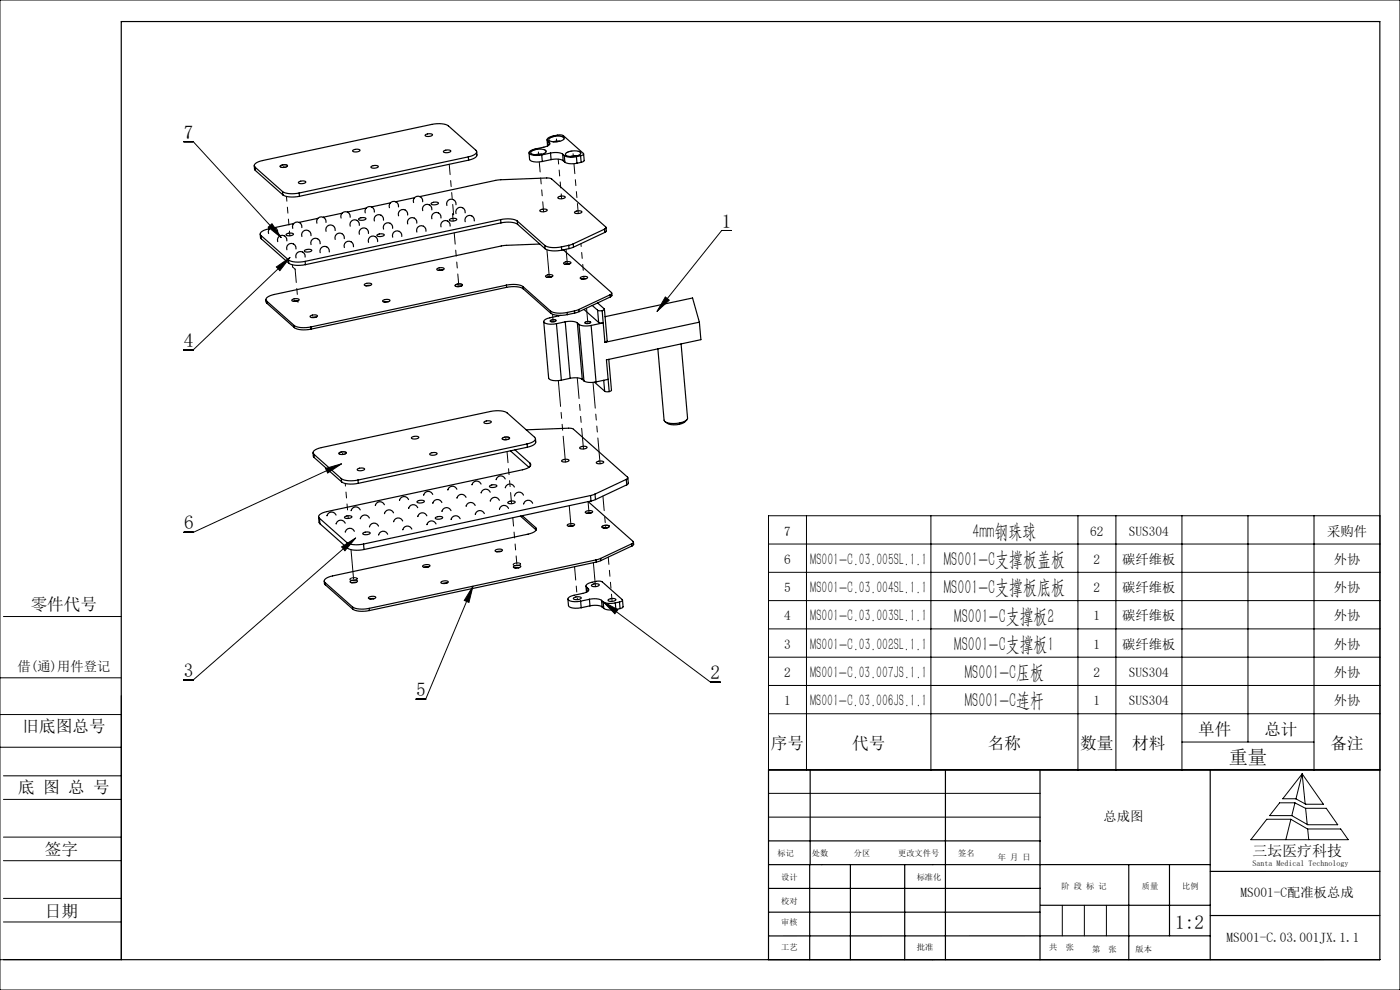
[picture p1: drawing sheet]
<svg xmlns="http://www.w3.org/2000/svg" width="297mm" height="210mm" viewBox="0 0 297 210" stroke-linecap="round" stroke-linejoin="round" font-family="sans-serif">
<g fill="none" stroke="#000" stroke-width=".21">
<path d="M0 0h297v210h-297zM39 30h2l18.7 20.4M56.9 48.2l.8-.7 2 2.9zM58.6 56.6l2.9-2-2.1 2.8zM61.5 54.6l-20.5 19.6h-2M155.1 48.9h-2l-13.7 17.2M141.1 63l.9 .7-2.6 2.4zM69.1 99.4l3.4-1-3 1.9zM72.5 98.4l-31.5 14.5h-2M72.5 116l3-1.9-2.3 2.7zM75.5 114.1l-34.5 30.1h-2M163 109.4h129.8v54h-129.8z"/>
<path d="M163 115.4h129.8M171.1 109.4v54M197.5 109.4v54M228.7 109.4v54M236.7 109.4v54M250.7 109.4v54M264.7 109.4v48M278.8 109.4v54M.7 130.8h25M100.3 124.3l-10 24h-2M100.3 124.3l-.8 3.5-1-.4zM128 127.7l22.7 17h2.1"/>
<path d="M128 127.7l3.1 1.6-.7 .9zM163 121.4h129.8M163 127.4h129.8M163 133.4h129.8M163 139.4h129.8M0 143.8h25.7M0 158.5h25.7M0 151.6h25.7M25.7 147.6v56h-25.7M163 145.4h129.8M163 151.4h129.8M250.7 157.4h28.1"/>
<path d="M.7 169.6h25M.7 164.6h25M.7 177.6h25M163.1 168.3h57.6M163.1 173.3h57.6M268.7 173.8h5.1l3.6 2h7l1.6 2.3h-20.6zM273.9 173.8l-1.1 4.3M274.7 170.3l-.7 2.7M276.2 164.2l4.5 6.4h-3.7l-2.1-1.2h-2.8zM276.2 164.2l-1.3 5.3M276.2 164.2l.7 6.3M276.9 171.5l-2.2-1.2h-3.2l-2.2 2.7h4.7"/>
<path d="M276.9 171.5h4.5l2.4 3.4h-6.4l-3.4-1.9M277 171.5l.3 3.4M277.4 175.8l.2 2.3M.7 182.6h25M.7 190.6h25M.7 195.6h25M174.2 183.4h.1M197.9 183.4h.1M225.4 192v6.5M230 192v6.5M234.7 192v6.5M193.6 203.6h.1"/>
<path d="M256.7 203.6h.1"/>
</g>
<g fill="none" stroke="#000" stroke-width=".25">
<path d="M53.9 35.2l.3 1M54.1 35.5l5.8 5.1M54.1 35.5l.1 .7M54.2 36.2l5.8 5.1M59.5 35.2l1-.3 .5 .3a1.24 1.24 0 0 1-1.6 .1zM63.4 38.6l.7-.2h.6l.2 .2a1.24 1.24 0 0 1-1.6 .1zM74.9 31.9l1-.2 .5 .2a1.24 1.24 0 0 1-1.6 .1zM78.7 35.3l.8-.2h.6l.2 .2a1.24 1.24 0 0 1-1.6 .1zM90.2 28.6l.8-.2h.5l.3 .2a1.24 1.24 0 0 1-1.6 .1zM94.1 32l.8-.2 .5 .1 .2 .1a1.24 1.24 0 0 1-1.5 .2zM99.4 33.3l1.2-.5a.59 .59 0 0 0 .3-.9l-5.8-5.2a4.9 4.9 0 0 0-3.5-.3l-35.9 7.7-1.3 .4a.59 .59 0 0 0-.3 1M99.4 33.3l-35.9 7.6"/>
<path d="M99.4 33.3v.7M99.4 34l-35.9 7.6M101.1 32.2l.1 .7-.3 .4-1.5 .7M112.2 32.4l.1 1.4a2.62 2.62 0 0 0 2.7 .5M112.7 32.1a2.94 2.94 0 0 1 3.2-.1 1.92 1.92 0 0 1-2.2 .8 1 1 0 0 1-1.1-.5zM114.9 32.7h-.6l-.7 .1M114.9 32.9l.1 1.4M116.1 29.7l.1 1.3M116.2 29.9l-.1-.4 .6-.4 1.7-.5 .9 .1 4.4 3.8a.44 .44 0 0 1-.5 .5M116.2 29.9l.3 .3M116.2 29.9l.1 1M116.5 29.4a2.94 2.94 0 0 1 3.2-.1 1.92 1.92 0 0 1-2.1 .8 1 1 0 0 1-1.2-.5z"/>
<path d="M116.5 30.2l.2 .3-.2 .2-1.1 .5a4.9 4.9 0 0 0-3.1 1l-.1 .2a2.62 2.62 0 0 0 2.7 .5M116.5 30.2l.1 .5M116.8 32.5a3.6 3.6 0 0 1 2.6 .2M116.8 32.5l.1 1.4M116.8 32.5l-1.9 .4M116.9 33.9a3.6 3.6 0 0 1 2.6 .2M116.9 33.9l-1.9 .4M118.7 30l-.6-.1-.7 .2M119.4 32.7l.1 1.4M119.4 32.7l.3 .3M119.5 34.1l.3 .3M119.7 33a3.6 3.6 0 0 0 2.6 .2"/>
<path d="M119.7 33l.1 1.4M119.8 34.4a3.6 3.6 0 0 0 2.6 .2M120 32.5a2.94 2.94 0 0 1 3.2-.1 1.92 1.92 0 0 1-2.1 .8 1 1 0 0 1-1.2-.5zM122.3 33.1l-.6-.1-.7 .2M122.3 33.2l.1 1.4M123.2 33l-.9 .2M123.2 33l.1 1.4M123.3 34.4l-.9 .2M123.8 32.6l.1 1.5-.6 .3M55.2 49.7l.2 1M55.4 50v.7M55.4 50l5.8 5.1"/>
<path d="M55.4 50.7l5.9 5.1M57.2 48.5l-1.5 .5a.59 .59 0 0 0-.3 1M58.9 49.4a1 1 0 0 0-1.1-1.2 1 1 0 0 0-.8 1.3M59.9 40.6a4.9 4.9 0 0 0 3.6 .3M59.9 40.6l.1 .7M60 41.3a4.9 4.9 0 0 0 3.5 .3M60.7 49.7l.8-.3 .6 .1 .2 .2a1.24 1.24 0 0 1-1.6 .1zM60.8 51.1a1 1 0 0 0-1-1.2 1 1 0 0 0-.9 1.4M61.2 55.1a4.9 4.9 0 0 0 3.5 .3M61.2 55.1l.1 .7M61.3 55.8a4.9 4.9 0 0 0 3.5 .3M62.3 47.4l-4 .9"/>
<path d="M62.8 52.8a1 1 0 0 0-1.1-1.2 1 1 0 0 0-.8 1.4M63.5 40.9v.7M64 48.3a1 1 0 0 0-1-1.2 1 1 0 0 0-.9 1.3M64.6 53.1l.8-.2h.5l.3 .2a1.24 1.24 0 0 1-1.6 .1zM64.7 54.5a1 1 0 0 0-1-1.1 1 1 0 0 0-.9 1.3M64.7 55.4l.1 .7M66 50a1 1 0 0 0-1.1-1.2 1 1 0 0 0-.9 1.4M67.4 46.3l-4 .9M67.9 51.7a1 1 0 0 0-1.1-1.2 1 1 0 0 0-.8 1.4M69.2 47.2a1 1 0 0 0-1.1-1.2 1 1 0 0 0-.9 1.3M69.9 53.4a1 1 0 0 0-1.1-1.1 1 1 0 0 0-.9 1.3M71.1 48.9a1 1 0 0 0-1.1-1.2 1 1 0 0 0-.8 1.4"/>
<path d="M72.6 45.2l-4 .9M73 50.6a1 1 0 0 0-1-1.2 1 1 0 0 0-.9 1.4M74.3 46.1a1 1 0 0 0-1.1-1.2 1 1 0 0 0-.8 1.4M75 52.3a1 1 0 0 0-1.1-1.1 1 1 0 0 0-.8 1.3M76.1 46.4l.8-.2h.5l.2 .2a1.24 1.24 0 0 1-1.5 .1zM76.2 47.8a1 1 0 0 0-1-1.2 1 1 0 0 0-.9 1.4M77.7 44.1l-4 .9M78.2 49.5a1 1 0 0 0-1.1-1.2 1 1 0 0 0-.9 1.4M79.4 45a1 1 0 0 0-1.1-1.2 1 1 0 0 0-.8 1.4M80 49.8l.8-.2h.5l.2 .2a1.24 1.24 0 0 1-1.6 .1zM80.1 51.2a1 1 0 0 0-1.1-1.1 1 1 0 0 0-.8 1.3M81.3 46.7a1 1 0 0 0-1-1.2 1 1 0 0 0-.9 1.4"/>
<path d="M82.8 43l-4 .9M83.3 48.4a1 1 0 0 0-1.1-1.1 1 1 0 0 0-.8 1.3M84.5 43.9a1 1 0 0 0-1-1.2 1 1 0 0 0-.9 1.4M85.2 50.2a1 1 0 0 0-1-1.2 1 1 0 0 0-.9 1.3M86.5 45.6a1 1 0 0 0-1.1-1.2 1 1 0 0 0-.8 1.4M87.9 41.9l-4 .9M88.4 47.3a1 1 0 0 0-1.1-1.1 1 1 0 0 0-.8 1.3M89.1 41.7l16.4-3.5 11-.4 .5 .2 11.5 10.1a.3 .3 0 0 1 0 .3 .3 .3 0 0 1-.3 .2M89.7 42.8a1 1 0 0 0-1.1-1.2 1 1 0 0 0-.9 1.4M90.4 49.1a1 1 0 0 0-1.1-1.2 1 1 0 0 0-.9 1.3M91.5 43.1l.8-.2h.5l.2 .2a1.24 1.24 0 0 1-1.6 .1zM91.6 44.5a1 1 0 0 0-1.1-1.2 1 1 0 0 0-.8 1.4"/>
<path d="M92.7 57l1.1-.2 .4 .2a1.24 1.24 0 0 1-1.6 .1zM93.5 46.2a1 1 0 0 0-1-1.1 1 1 0 0 0-.9 1.3M93.9 57.3h-.9M95.4 46.5l1-.2 .5 .3a1.24 1.24 0 0 1-1.6 .1zM95.5 48a1 1 0 0 0-1.1-1.2 1 1 0 0 0-.8 1.3M96.7 43.4a1 1 0 0 0-1-1.2 1 1 0 0 0-.9 1.4M98.7 45.1a1 1 0 0 0-1.1-1.1 1 1 0 0 0-.9 1.3M100.6 46.9a1 1 0 0 0-1.1-1.2 1 1 0 0 0-.8 1.3M106.2 46.6a4.9 4.9 0 0 1 3.5 .3M106.2 46.6l.1 .7M106.2 46.6l-41.5 8.8M106.3 47.3a4.9 4.9 0 0 1 3.5 .3"/>
<path d="M106.3 47.3l-41.5 8.8M109.7 46.9l.1 .7M109.7 46.9l5.9 5.2M109.8 47.6l5.8 5.2M114.5 51.8l-8 .4-48.3 10.3-1.3 .4a.59 .59 0 0 0-.3 1M114.6 44.6l.7-.3 .6 .1 .2 .2a1.24 1.24 0 0 1-1.6 .1zM115.6 52.1a4.9 4.9 0 0 0 3.5 .3M115.6 52.1v.7M115.6 52.8a4.9 4.9 0 0 0 3.6 .3M115.8 58.5l1-.2 .5 .2a1.24 1.24 0 0 1-1.6 .1zM117 58.7l-.9 .1M118.4 41.8l1.1-.2 .4 .2a1.24 1.24 0 0 1-1.6 .1z"/>
<path d="M119.1 52.4l.1 .7M119.5 53l10.2 9a.3 .3 0 0 1 0 .4 .3 .3 0 0 1-.3 .1M119.6 55.7l1.1-.2 .4 .2a1.24 1.24 0 0 1-1.6 .1zM120.6 52l.1 .7M120.6 52l-1.5 .4M120.7 52.7l-1.5 .4M120.8 56l-.9 .1M121.6 51.7l-1 .3M121.6 51.7l.1 .7M121.7 52.4l-1 .3M121.9 44.9l1.1-.2 .5 .3a1.24 1.24 0 0 1-1.6 .1zM123.1 58.9l1.1-.3 .5 .3a1.24 1.24 0 0 1-1.6 .1z"/>
<path d="M124.4 59.1l-1 .1M128.2 48.6l.1 .7M128.2 48.6l-6.6 3.1M128.3 49.3l-6.6 3.1M128.6 48.3v.7l-.3 .3M56.4 63.6l.2 .7M56.6 63.9l5.8 5.1M56.6 63.9v.4M56.6 64.3l5.9 5.2M62 63.6l.7-.3 .6 .1 .2 .2a1.24 1.24 0 0 1-1.6 .1zM62.4 69a5 5 0 0 0 3.5 .4M62.4 69l.1 .5"/>
<path d="M62.5 69.5a4.9 4.9 0 0 0 3.5 .3M63.2 63.8l-1 .1M65.8 67l.8-.2h.5l.3 .2a1.24 1.24 0 0 1-1.6 .1zM65.9 69.4l.1 .4M67.1 67.3l-1 .1M77.3 60.3l.8-.2h.5l.3 .2a1.24 1.24 0 0 1-1.6 .1zM78.6 60.5l-1 .1M81.2 63.7l1.1-.2 .4 .2a1.24 1.24 0 0 1-1.6 .1zM82.4 64l-.9 .1M96.6 60.4l1.1-.2 .4 .3a1.24 1.24 0 0 1-1.6 .1zM97.8 60.7l-.9 .1M107.4 60.5a5 5 0 0 1 3.6 .3"/>
<path d="M107.4 60.5l-41.5 8.9M107.4 60.5l.1 .5M107.5 61a4.9 4.9 0 0 1 3.5 .3M107.5 61l-41.5 8.8M111 60.8l5.8 5.2M111 60.8v.5M111 61.3l5.8 5.1M115.3 68.2l1.1 12a2.62 2.62 0 0 0 2.7 .4M116.8 68l.6-.2 .5 .1a.77 .77 0 0 1-1.2 .2zM116.8 66a5 5 0 0 0 3.5 .3M116.8 66v.4M116.8 66.4a4.9 4.9 0 0 0 3.6 .3"/>
<path d="M118 68.7l1.1 11.9M118.9 66.9l-.4 .1a4.9 4.9 0 0 0-3.1 1l-.1 .2a2.62 2.62 0 0 0 2.7 .5M119.9 68.3a3.6 3.6 0 0 1 2.6 .2M119.9 68.3l-1.9 .4M119.9 68.3l1.1 11.9M120.3 66.3l.1 .4M121.9 65.9v.5M121.9 65.9l-1.6 .4M121.9 66.4l-1.5 .3M122.5 68.5l.3 .3M122.5 68.5l1 12M122.8 65.6l-.9 .3"/>
<path d="M122.8 65.6l.1 .5M122.8 68.8a3.6 3.6 0 0 0 2.6 .2M122.8 68.8l1.1 12M122.9 66.1l-1 .3M123.9 65.6l3.1 2.8M124.1 68.4l.6-.2 .6 .1a.77 .77 0 0 1-1.2 .1zM125.4 69l1 12M125.6 64.8l1.2 1M126.8 64.3l1.4 1.2a.33 .33 0 0 1-.5 .4M126.8 65.8l.9 .1M126.8 65.8l.2 2.6M127 68.4l1 .1-2.6 .5"/>
<path d="M127.7 65.9l.6 6.7M128.2 65.6l.6 6.7-.5 .3M128.4 67.2l18.5-4 1.5 5.1M129.1 76.2l.6 6.6-.5 .3M129.4 62.5l-6.6 3.1M129.4 62.5l.1 .5M129.5 63l-6.6 3.1M129.8 62.2v.5l-.3 .3M144.5 73l1.4 15.7a2.22 2.22 0 0 1-2.3 1.1h-.7a2.2 2.2 0 0 1-2-.7l-1.3-15.1M148.4 68.3l.3 3.8-20 4.2 .5 6.8M148.4 68.3l-20.1 4.3M66.4 96l.2 1.1"/>
<path d="M66.6 96.4l5.8 5.1M66.6 96.4v.7M66.6 97.1l5.9 5.1M72 96.1l1-.3 .5 .3a1.24 1.24 0 0 1-1.6 .1zM75.8 99.5l1.1-.2 .5 .2a1.24 1.24 0 0 1-1.6 .1zM87.3 92.8l1.1-.3 .5 .3a1.24 1.24 0 0 1-1.6 .1zM91.2 96.2l1.1-.2 .4 .2a1.24 1.24 0 0 1-1.6 .1zM102.7 89.5l1.1-.2 .4 .2a1.24 1.24 0 0 1-1.6 .1zM106.6 92.9l1.1-.2 .4 .2a1.24 1.24 0 0 1-1.6 .1zM108.3 95.6l3.9 3.5M109.2 95.4l3.2 2.8M111.6 91.2l9-.4 .9 .1 11.6 10.3a.3 .3 0 0 1 0 .3 .3 .3 0 0 1-.2 .2"/>
<path d="M111.8 94.2l1.3-.5a.59 .59 0 0 0 .3-.9l-5.8-5.2a4.9 4.9 0 0 0-3.5-.3l-35.9 7.6-1.3 .5a.59 .59 0 0 0-.3 1M111.8 94.2l-35.9 7.6M111.8 94.2l.1 .7M111.9 94.9l-35.9 7.6M112.4 98.2a.46 .46 0 0 1 0 .8l-1.6 .7-41.4 8.8-1.3 .5a.59 .59 0 0 0-.3 .9M112.4 98.2l.1 .7M113.6 93.1l.1 .7-.3 .4-1.5 .7M119.2 97.6l1.1-.2 .4 .3a1.24 1.24 0 0 1-1.6 .1zM121 80.2a3.6 3.6 0 0 1 2.5 .3M121 80.2l-1.9 .4M123 94.9l1.1-.2 .5 .2a1.24 1.24 0 0 1-1.6 .1zM123.5 80.5l.4 .3"/>
<path d="M123.9 80.8a3.6 3.6 0 0 0 2.5 .2M126.1 81.1l2.2 1.9M126.6 98l1-.2 .5 .2a1.24 1.24 0 0 1-1.6 .1zM128.1 80.7l.2 2.3M128.3 83l.9 .1M129 80.5l-2.6 .5M145.7 89.1a3.6 3.6 0 0 1-4.6 .4M67.6 109.6l.1 1.2 .2 .3M67.8 109.9l.1 1.2M67.8 109.9l5.8 5.2M67.9 111.1l5.8 5.2M71.3 109.3a1 1 0 0 0-1-.7 1 1 0 0 0-.9 .8"/>
<path d="M72.4 101.5a4.9 4.9 0 0 0 3.5 .3M72.4 101.5l.1 .7M72.5 102.2a4.9 4.9 0 0 0 3.5 .3M73.1 109.6l1.1-.2 .5 .2a1.24 1.24 0 0 1-1.6 .1zM73.2 111a1 1 0 0 0-1-.7 1 1 0 0 0-.9 .8M73.6 115.1a4.9 4.9 0 0 0 3.5 .3M73.6 115.1l.1 1.2M73.7 116.3a5 5 0 0 0 3.5 .3M75.2 112.7a1 1 0 0 0-1.1-.6 1 1 0 0 0-.9 .8M75.9 101.8l.1 .7M76.4 108.2a1 1 0 0 0-1-.7 1 1 0 0 0-.9 .8M77 113.1l1.1-.3 .4 .3a1.24 1.24 0 0 1-1.6 .1z"/>
<path d="M77.1 115.4l.1 1.2M78.4 109.9a1 1 0 0 0-1.1-.7 1 1 0 0 0-.9 .9M80.3 111.6a1 1 0 0 0-1-.6 1 1 0 0 0-.9 .8M81.5 107.1a1 1 0 0 0-1-.7 1 1 0 0 0-.9 .8M82.2 113.3a1 1 0 0 0-1-.6 1 1 0 0 0-.9 .8M83.5 108.8a1 1 0 0 0-1-.7 1 1 0 0 0-.9 .9M85.4 110.5a1 1 0 0 0-1-.6 1 1 0 0 0-.9 .8M86.7 106a1 1 0 0 0-1.1-.7 1 1 0 0 0-.9 .8M87.4 112.2a1 1 0 0 0-1.1-.6 1 1 0 0 0-.9 .8M88.5 106.3l1.1-.2 .4 .3a1.24 1.24 0 0 1-1.6 .1zM88.6 107.7a1 1 0 0 0-1-.7 1 1 0 0 0-.9 .9M89.7 120l1.1-.2 .4 .2a1.24 1.24 0 0 1-1.6 .1z"/>
<path d="M90.5 109.4a1 1 0 0 0-1-.6 1 1 0 0 0-.9 .8M91.8 104.9a1 1 0 0 0-1-.7 1 1 0 0 0-.9 .8M92.4 109.8l1.1-.2 .4 .2a1.24 1.24 0 0 1-1.6 .1zM92.5 111.1a1 1 0 0 0-1-.6 1 1 0 0 0-.9 .8M93.7 106.6a1 1 0 0 0-1-.6 1 1 0 0 0-.9 .8M95.7 108.3a1 1 0 0 0-1-.6 1 1 0 0 0-.9 .8M96.9 103.8a1 1 0 0 0-1-.7 1 1 0 0 0-.9 .9M97.6 110a1 1 0 0 0-1-.6 1 1 0 0 0-.9 .8M98.9 105.5a1 1 0 0 0-1.1-.6 1 1 0 0 0-.9 .8M100.8 107.2a1 1 0 0 0-1-.6 1 1 0 0 0-.9 .8M102 102.7a1 1 0 0 0-1-.7 1 1 0 0 0-.9 .9M102.7 108.9a1 1 0 0 0-1-.6 1 1 0 0 0-.9 .8"/>
<path d="M103.9 103.1l1.1-.3 .4 .3a1.24 1.24 0 0 1-1.6 .1zM104 104.4a1 1 0 0 0-1-.6 1 1 0 0 0-.9 .8M105.1 116.7l1-.2 .5 .2a1.24 1.24 0 0 1-1.6 .1zM105.9 106.1a1 1 0 0 0-1-.6 1 1 0 0 0-.9 .8M106.3 117h-.9M107.2 101.6a1 1 0 0 0-1.1-.7 1 1 0 0 0-.8 .9M107.8 106.5l1-.2 .5 .2a1.24 1.24 0 0 1-1.6 .1zM107.9 107.9a1 1 0 0 0-1.1-.7 1 1 0 0 0-.8 .8M109.1 103.3a1 1 0 0 0-1-.6 1 1 0 0 0-.9 .8M110.4 109.5l3.3 2.9M110.8 109.4l2.8 2.5M111.1 105a1 1 0 0 0-1.1-.6 1 1 0 0 0-.9 .8"/>
<path d="M113 106.8a1 1 0 0 0-1-.7 1 1 0 0 0-.9 .8M113.6 111.9a.46 .46 0 0 1 0 .8l-1.6 .6-41.5 8.9-1.2 .4a.59 .59 0 0 0-.3 1M113.6 111.9l.1 .5M113.7 112.4h.1M120.4 111.3l1-.2 .5 .2a1.24 1.24 0 0 1-1.6 .1zM121.6 111.6h-.9M124.2 108.5l1.1-.2 .4 .2a1.24 1.24 0 0 1-1.6 .2zM124.8 106.4l9.5 8.4a.3 .3 0 0 1 0 .4 .3 .3 0 0 1-.2 .1M125.3 105.1l.1 1.2M125.3 105.1l-48.2 10.3M125.4 106.3l-48.2 10.3M125.4 108.8l-.9 .1"/>
<path d="M126.2 104.8l-.9 .3M126.2 104.8l.1 1.2M126.3 106l-.9 .3M126.5 118.8l-48.2 10.3M126.5 118.8v.4M126.5 119.2l-48.1 10.3M127.4 118.5l-.9 .3M127.4 118.5l.1 .4M127.5 118.9l-1 .3M127.7 111.7l.8-.3 .6 .1 .2 .2a1.24 1.24 0 0 1-1.6 .1zM129 111.9l-1 .1M132.9 101.7l.1 1.1"/>
<path d="M132.9 101.7l-6.7 3.1M133 102.8l-6.7 3.2M133.2 101.3l.1 1.2-.3 .3M134.1 115.3l-6.7 3.2M134.1 115.3v.5M134.1 115.8l-6.6 3.1M134.4 115v.6l-.3 .2M68.8 123.3l.2 .7M69 123.6v.4M69 123.6l5.8 5.1M69 124l5.8 5.2M74.3 123.3l1.1-.3 .4 .3a1.24 1.24 0 0 1-1.5 .1z"/>
<path d="M74.8 128.7a4.9 4.9 0 0 0 3.5 .4M74.8 128.7v.5M74.8 129.2a4.9 4.9 0 0 0 3.6 .3M75.5 123.5l-.9 .1M78.2 126.7l1.1-.2 .4 .2a1.24 1.24 0 0 1-1.6 .1zM78.3 129.1l.1 .4M79.4 127l-.9 .1M90.9 120.2l-.9 .1M93.6 123.4l1-.2 .5 .2a1.24 1.24 0 0 1-1.6 .1zM94.8 123.7l-.9 .1M109 120.1l.7-.2 .6 .1 .2 .2a1.24 1.24 0 0 1-1.6 .1zM110.2 120.4l-1 .1"/>
<path d="M120.5 127.1l.1 1.4a2.62 2.62 0 0 0 2.7 .4M121.7 126.8l1.1-.2 .5 .2a1.32 1.32 0 0 1-1.7 .1zM123.2 127.5l.1 1.4M124.3 124.3l.1 1.3M124.4 124.5v-.4l.5-.4 1.8-.4h.9l4.4 3.9a.44 .44 0 0 1-.6 .5M124.4 124.5l.4 .3M124.4 124.5l.1 1.1M124.8 124.8l.1 .3-.2 .3-1.1 .5a4.9 4.9 0 0 0-3.1 .9v.3a2.62 2.62 0 0 0 2.7 .4M124.8 124.8v.5M125 127.1a3.6 3.6 0 0 1 2.6 .2M125 127.1l.2 1.4M125 127.1l-1.8 .4"/>
<path d="M125.2 128.5a3.6 3.6 0 0 1 2.5 .2M125.2 128.5l-1.9 .4M125.5 124.1l.8-.3 .6 .1 .2 .2a1.32 1.32 0 0 1-1.6 .1zM127.6 127.3l.1 1.4M127.6 127.3l.4 .4M127.7 128.7l.4 .4M128 127.7a3.6 3.6 0 0 0 2.5 .2M128 127.7l.1 1.4M128.1 129.1a3.6 3.6 0 0 0 2.6 .2M129.1 127.2l.8-.2h.5l.3 .2a1.32 1.32 0 0 1-1.7 .1zM130.5 127.9l.2 1.4M131.4 127.7l.1 1.4"/>
<path d="M131.4 127.7l-.9 .2M131.5 129.1l-.8 .2M132.1 127.3l.1 1.4-.7 .4M163.1 178.4h57.6M171.9 163.3v20.1M200.6 163.3v40.3M220.6 163.3v40.3M256.7 163.2v40.4M292.7 163.2l-129.7 .1v40.3M163 193.5h57.6M163.1 188.5h57.6M171.8 183.4v20.2"/>
<path d="M180.4 183.4v20.2M191.9 183.4v20.2M220.6 198.5h-57.6M239.5 183.4v20.2M248.1 183.4v15.1M256.7 183.4h-93.6M256.7 192h-36M256.7 198.5h-36M292.7 194.2h-36M292.7 184.8h-36M197.8 203.6h.1M292.7 203.6h-267v-199h267v199"/>
</g>
<path d="M141.1 63l.9 .7-2.6 2.4zM128 127.7l3.1 1.6-.7 .9zM100.3 124.3l-.8 3.5-1-.4zM72.5 116l3-1.9-2.3 2.7zM69.1 99.4l3.4-1-3 1.9zM58.6 56.6l2.9-2-2.1 2.8zM56.9 48.2l.8-.7 2 2.9z" fill="#000"/>
<g fill="none" stroke="#000" stroke-width=".21" stroke-dasharray="6.3 1.3 1.3 1.3 1.3 1.3">
<path d="M60.2 35.2v.3M61 35.1l-.8-.2-.5 .2-.3 .2a1.24 1.24 0 0 0 1.6-.1v-.1M114.2 32.2l.1 .6M118 29.5l.1 .6M121.6 32.6v.6M62 56.2l.1 .4M62.1 56.6l.5 .5M62.6 57.1h.1M96 45.4l.1 1.5M96.2 45.6l-.2-.2M116 53l.5 5.8M120.1 52.9l.3 3.2"/>
<path d="M98.1 60.4l-.7-.2-.6 .1-.3 .3a1.24 1.24 0 0 0 1.6-.1v-.1M117.2 66.7l.1 1.3M117.9 67.9a.82 .82 0 0 0-1.1 .3 .82 .82 0 0 0 1.1-.3M124.4 65.4l.3 3M125.3 68.3a.82 .82 0 0 0-1.2 .2 .82 .82 0 0 0 1.2-.2M72.7 96.1v.3M73.4 96l-.7-.2-.6 .2-.2 .2a1.24 1.24 0 0 0 1.6-.1l-.1-.1M107.3 93v.3M108.1 92.8l-.8-.1-.5 .1-.3 .2a1.24 1.24 0 0 0 1.6-.1v-.1M74.5 116.6l.5 6.2M110.4 119.5l-.7-.1-.6 .1-.2 .2a1.24 1.24 0 0 0 1.5-.1v-.1M120.8 107.3l.3 4.3"/>
<path d="M124.8 106.4l.2 2.5M125.9 119.4l.4 5M128.5 111.7v.3M129.2 111.5l-.7-.1-.6 .1-.2 .2a1.24 1.24 0 0 0 1.6-.1l-.1-.1M75.8 122.7l-.8-.2-.5 .2-.3 .2a1.24 1.24 0 0 0 1.6-.1v-.1"/>
</g>
<path d="M115.8 31.9a3 3 0 0 0-3.2 .4v.2a3 3 0 0 0 3.2-.2v-.4M119.6 29.1a3 3 0 0 0-3.2 .4v.2a3 3 0 0 0 3.2-.2v-.4M123.1 32.3a3 3 0 0 0-3.2 .4l.1 .1a3 3 0 0 0 3.1-.1v-.4M123.2 51.7l.7 7.5M73.2 102.6l.7 7.4" fill="none" stroke="#000" stroke-width=".21" stroke-dasharray="6.3 1.3 1.3 1.3 1.3 1.3" stroke-dashoffset="5.8"/>
<path d="M107.6 95.8l.9 11.1" fill="none" stroke="#000" stroke-width=".21" stroke-dasharray="6.3 1.3 1.3 1.3 1.3 1.3" stroke-dashoffset="4"/>
<path d="M108.8 109.8l.9 9.9" fill="none" stroke="#000" stroke-width=".21" stroke-dasharray="6.3 1.3 1.3 1.3 1.3 1.3" stroke-dashoffset="4.6"/>
<path d="M122.5 80.1l1.3 15.1" fill="none" stroke="#000" stroke-width=".21" stroke-dasharray="6.3 1.3 1.3 1.3 1.3 1.3" stroke-dashoffset="1.9"/>
<path d="M129 118.2l.9 9.4" fill="none" stroke="#000" stroke-width=".21" stroke-dasharray="6.3 1.3 1.3 1.3 1.3 1.3" stroke-dashoffset="4.8"/>
<path d="M118.4 80.7l1.6 17.3M125.8 81.1l1.5 17.3" fill="none" stroke="#000" stroke-width=".21" stroke-dasharray="6.3 1.3 1.3 1.3 1.3 1.3" stroke-dashoffset=".9"/>
<path d="M62.6 57.1l.6 7M121.9 120.2l.6 7" fill="none" stroke="#000" stroke-width=".21" stroke-dasharray="6.3 1.3 1.3 1.3 1.3 1.3" stroke-dashoffset="3.5"/>
<path d="M127.9 105.2l.6 6.5" fill="none" stroke="#000" stroke-width=".21" stroke-dasharray="6.3 1.3 1.3 1.3 1.3 1.3" stroke-dashoffset="3.2"/>
<path d="M96.4 49.4l.9 11.1" fill="none" stroke="#000" stroke-width=".21" stroke-dasharray="6.3 1.3 1.3 1.3 1.3 1.3" stroke-dashoffset="3.9"/>
<path d="M95.3 34.9l.9 10.7M114.4 34.4l.9 10.5M121.8 34.7l.9 10.6" fill="none" stroke="#000" stroke-width=".21" stroke-dasharray="6.3 1.3 1.3 1.3 1.3 1.3" stroke-dashoffset="4.2"/>
<path d="M118.4 33.8l.8 8.4M60.8 41.7l.7 8.3" fill="none" stroke="#000" stroke-width=".21" stroke-dasharray="6.3 1.3 1.3 1.3 1.3 1.3" stroke-dashoffset="5.3"/>
<g font-size="4.2">
<text x="206.3" y="114.1">4mm钢珠球</text>
<text x="200.2" y="120.1">MS001-C支撑板盖板</text>
<text x="200.2" y="126.1">MS001-C支撑板底板</text>
<text x="202.4" y="132.1">MS001-C支撑板2</text>
<text x="202.4" y="138.1">MS001-C支撑板1</text>
<text x="204.7" y="144.1">MS001-C压板</text>
<text x="204.7" y="150.1">MS001-C连杆</text>
</g>
<g font-size="4.1">
<text x="39" y="29.5">7</text>
<text x="153.1" y="48.3">1</text>
<text x="39" y="73.6">4</text>
<text x="39" y="112.3">6</text>
<text x="39" y="143.6">3</text>
<text x="88.3" y="147.7">5</text>
<text x="150.8" y="144.1">2</text>
<text x="260.7" y="162.1">重量</text>
<text x="249.3" y="197">1:2</text>
</g>
<g font-size="3.5">
<text x="171.9" y="119.8">MS001-C.03.005SL.1.1</text>
<text x="171.9" y="125.8">MS001-C.03.004SL.1.1</text>
<text x="6.5" y="129.5">零件代号</text>
<text x="171.9" y="131.8">MS001-C.03.003SL.1.1</text>
<text x="171.9" y="137.8">MS001-C.03.002SL.1.1</text>
<text x="171.8" y="143.8">MS001-C.03.007JS.1.1</text>
<text x="171.8" y="149.8">MS001-C.03.006JS.1.1</text>
<text x="4.8" y="155.3">旧底图总号</text>
<text x="254.2" y="155.9">单件</text>
<text x="268.2" y="155.9">总计</text>
<text x="163.5" y="158.9">序号</text>
<text x="180.8" y="158.9">代号</text>
<text x="209.6" y="158.9">名称</text>
<text x="229.2" y="158.9">数量</text>
<text x="240.2" y="158.9">材料</text>
<text x="282.2" y="158.9">备注</text>
<text x="3.9" y="168.3">底 图 总 号</text>
<text x="9.5" y="181.3">签字</text>
<text x="9.5" y="194.4">日期</text>
</g>
<text font-size="3.2" x="265.7" y="181.6">三坛医疗科技</text>
<g font-size="2.8">
<text x="166.4" y="113.6">7</text>
<text x="231.3" y="113.6">62</text>
<text x="239.5" y="113.6">SUS304</text>
<text x="281.5" y="113.6">采购件</text>
<text x="166.4" y="119.6">6</text>
<text x="232" y="119.6">2</text>
<text x="238.1" y="119.6">碳纤维板</text>
<text x="282.9" y="119.6">外协</text>
<text x="166.4" y="125.6">5</text>
<text x="232" y="125.6">2</text>
<text x="238.1" y="125.6">碳纤维板</text>
<text x="282.9" y="125.6">外协</text>
<text x="166.4" y="131.6">4</text>
<text x="232" y="131.6">1</text>
<text x="238.1" y="131.6">碳纤维板</text>
<text x="282.9" y="131.6">外协</text>
<text x="166.4" y="137.6">3</text>
<text x="232" y="137.6">1</text>
<text x="238.1" y="137.6">碳纤维板</text>
<text x="282.9" y="137.6">外协</text>
<text x="3.7" y="142.2">借(通)用件登记</text>
<text x="166.4" y="143.6">2</text>
<text x="232" y="143.6">2</text>
<text x="239.5" y="143.6">SUS304</text>
<text x="282.9" y="143.6">外协</text>
<text x="166.4" y="149.6">1</text>
<text x="232" y="149.6">1</text>
<text x="239.5" y="149.6">SUS304</text>
<text x="282.9" y="149.6">外协</text>
<text x="234.1" y="174.2">总成图</text>
<text x="263.2" y="190.2">MS001-C配准板总成</text>
<text x="260.2" y="199.8">MS001-C.03.001JX.1.1</text>
</g>
<g font-size="1.7">
<text x="165" y="181.5">标记</text>
<text x="172.2" y="181.5">处数</text>
<text x="181.1" y="181.5">分区</text>
<text x="190.5" y="181.5">更改文件号</text>
<text x="203.3" y="181.5">签名</text>
<text x="211.7" y="182.3">年 月 日</text>
<text x="265.7" y="183.8">Santa Medical Technology</text>
<text x="165.7" y="186.7">设计</text>
<text x="165.7" y="191.7">校对</text>
<text x="194.5" y="186.7">标准化</text>
<text x="225.2" y="188.6">阶 段 标 记</text>
<text x="242.2" y="188.6">质量</text>
<text x="250.8" y="188.6">比例</text>
<text x="165.7" y="196.3">审核</text>
<text x="165.7" y="201.5">工艺</text>
<text x="194.5" y="201.5">批准</text>
<text x="222.6" y="201.5">共</text>
<text x="226.1" y="201.5">张</text>
<text x="231.7" y="201.9">第</text>
<text x="235.2" y="201.9">张</text>
<text x="240.9" y="201.9">版本</text>
</g>
</svg>
